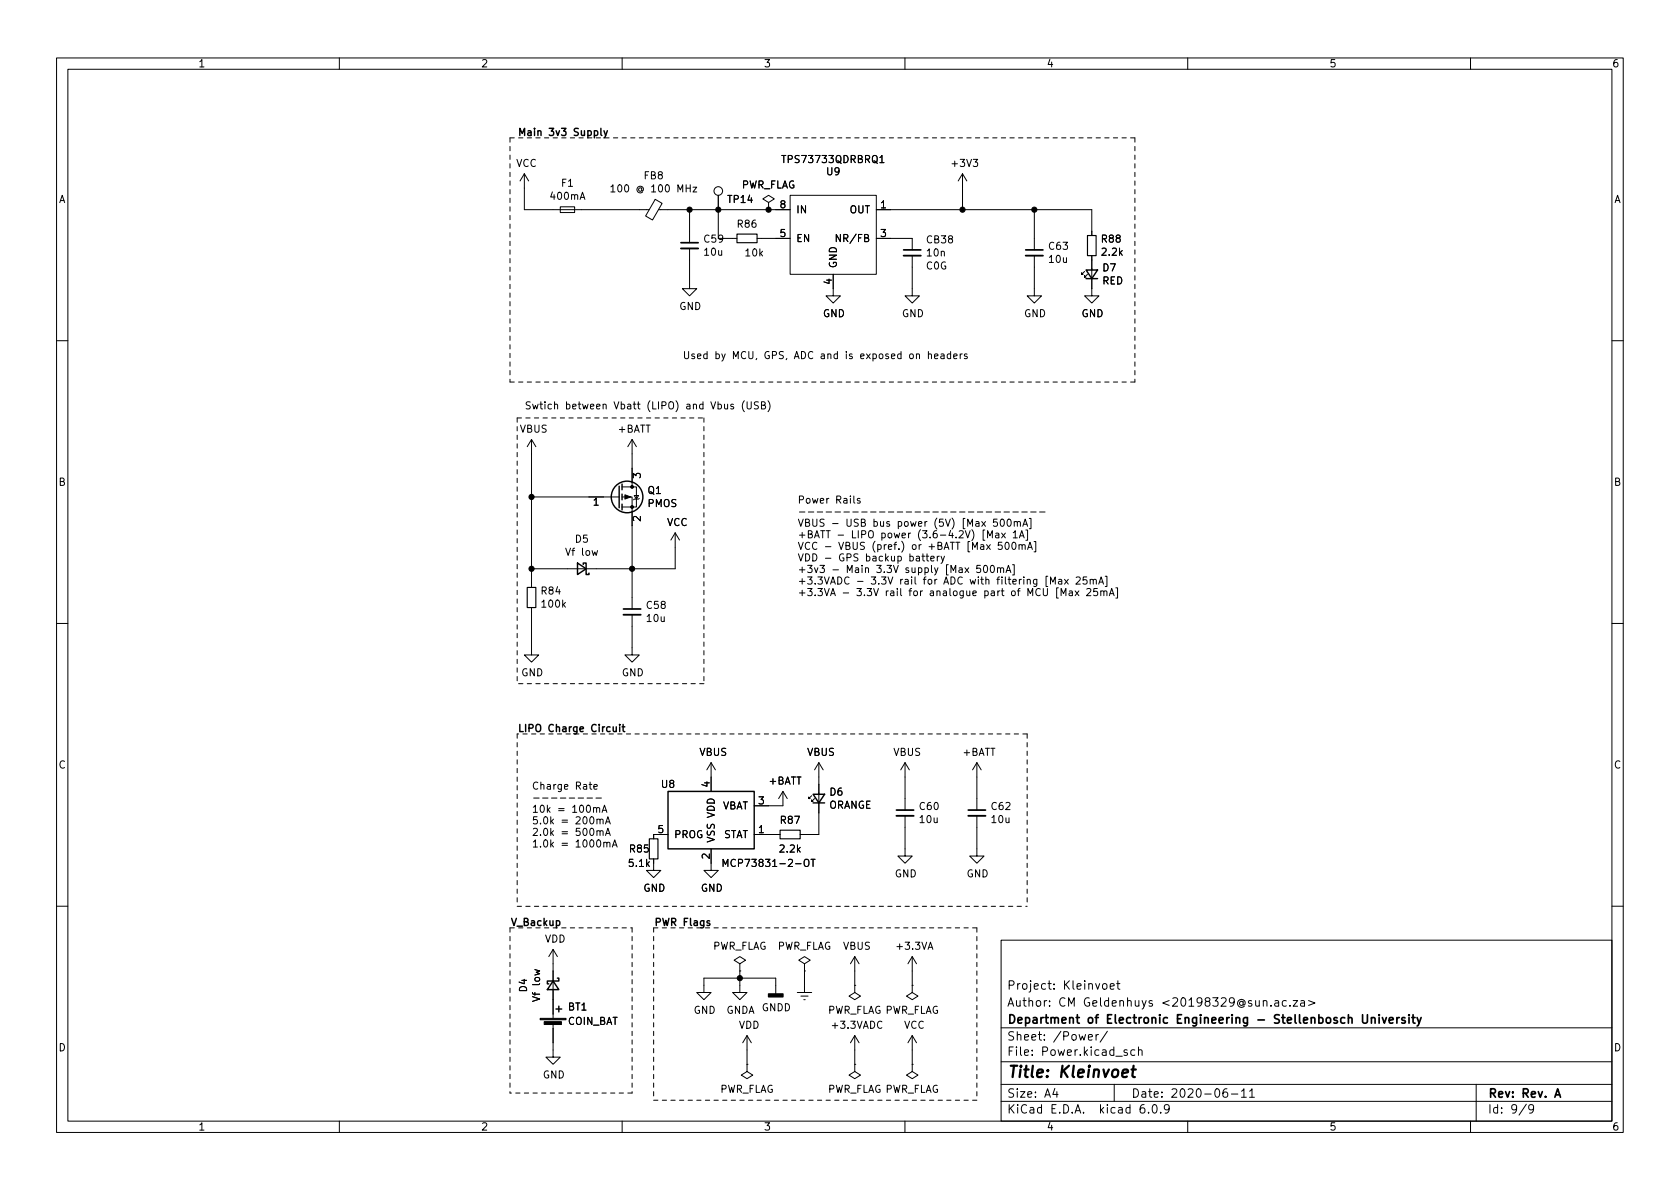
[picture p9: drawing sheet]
<svg xmlns="http://www.w3.org/2000/svg" width="297mm" height="210mm" viewBox="0 0 297 210" stroke-linecap="round" stroke-linejoin="round" font-family="sans-serif">
<g fill="none" stroke="#000" stroke-width=".18">
<path d="M10 10.2h277v190.1h-277zM12 12.2h273v186.1h-273zM60 10.2v2M110 10.2v2M160 10.2v2M210 10.2v2M260 10.2v2M92.7 30.7v6.4h22.1M92.7 30.7l-.8 1.3M92.7 30.7l.8 1.3M99.1 36.6h2.5v1h-2.5zM108 33l.4-.3v1.2"/>
<path d="M108 33.9h.7M115.8 35.2l1.3 .8-1.7 2.9-1.3-.7zM116.5 37.1h23.2M121.9 37.1v5.8M122.5 33.1h.7l-.7 .8h.7M127 34.5v7.7h3.3M135.9 35.8l1-.6-1-.7-1 .7 1 .6v1.3M135.9 37.1h.1M139.7 34.5h15.2v14h-15.2zM154.9 37.1h38.1v4.6M155.6 28.8h.7M170.2 30.7l-.8 1.3"/>
<path d="M170.2 30.7v6.4M170.2 30.7l.7 1.3M182.9 37.1v7.1M121.9 43.9v7.1h1.3l-1.3 1.3-1.3-1.3h1.3M133.9 42.2h5.8M147.3 48.5v3.8h1.3l-1.3 1.3-1.3-1.3h1.3M148.6 41.5v1.2l-.7-1.2v1.2M154.9 42.2h6.4v2M161.3 45.2v7.1h1.3l-1.3 1.3-1.3-1.3h1.3M182.9 45.2v7.1h1.2l-1.2 1.3-1.3-1.3h1.3M191.8 48l-.5 .5v-.2v.2h.2M192.3 48.5l-.5 .5v-.2v.2h.2"/>
<path d="M193 45.2v7.1h1.3l-1.3 1.3-1.2-1.3h1.2M10 60.2h2M94 77.7l-.8 1.3M94 77.7v26.2M94 77.7l.7 1.3M111.8 77.7v8.4M111.8 77.7l-.8 1.3M111.8 77.7l.7 1.3M129.7 71.5h-.3l-.2 .2 .1 .1 .4 .2v.3h-.5M131.6 70.9a1.46 1.46 0 0 0 0 1.9M132.1 71v1.1l.2 .2h.3l.2-.2v-1.1M134.1 71.1l-.5-.1-.2 .3 .1 .3 .5 .2v.4l-.2 .1h-.4"/>
<path d="M134.6 71.7l.6-.1 .1-.2-.1-.2-.6-.2v1.3h.5l.2-.1 .1-.3-.3-.2M135.8 70.9a1.46 1.46 0 0 1 0 1.9M164.1 62.7l.2-.1h.3l.1 .8M164.1 62.2v1.2M165.2 63l.6-.1v-.3h-.4l-.2 .2 .1 .6h.5M166.4 62.6h.5v.8M166.9 62.9h-.4l-.2 .2 .2 .3h.4M168.1 62.6h-.4l-.2 .2 .1 .6h.5M168.1 62.2v1.2M168.6 63l.6-.1v-.3h-.4l-.2 .2 .1 .6h.5M169.8 62.6v.8M170.1 62.6l-.3 .2"/>
<path d="M171 62.6h-.3l-.2 .2 .1 .1 .4 .2v.3h-.5M285 60.2h2M94 87.9h15.5M110 87.9h1.8v19.8M110 86.1h2.5v3.6h-2.5M112.1 87.6h.8l-.4 .7zM113 88.1l-.1 .2h-.8l-.1 .1M119.4 94.2v6.4h-25.4M119.4 94.2l-.8 1.3M119.4 94.2l.7 1.3M141.3 90.5h1M142.9 90.5h1"/>
<path d="M144.5 90.5h1M146.1 90.5h.9M147.6 90.5h1M149.2 90.5h1M150.8 90.5h1M151 87.7v1.1l.1 .2M152.1 88.2l-.3-.1-.2 .2v.2l.5 .1v.3h-.5M152.4 90.5h.9M153.9 90.5h1M155.5 90.5h1M157.1 90.5h.9M158.6 90.5h1"/>
<path d="M160.2 90.5h1M161.8 90.5h1M163 98.4h.5M163.2 97.9v1.1l.3 .2M163.4 90.5h.9M163.7 98.4h.5M163.9 97.9v1.1l.3 .2M164.6 98.8l.6-.1-.1-.3h-.3l-.2 .1v.6h.5M164.9 90.5h1M165.7 98.4v.8M166.1 98.4l-.4 .2M166.4 98.4l.3 .8"/>
<path d="M166.5 90.5h1M167 98.4l-.4 1.1-.2 .1M168.1 90.5h.9M169.7 90.5h.9M171.2 90.5h1M172.8 90.5h1M173.3 100h-.6v.6l.2-.1h.4l.1 .2-.1 .4-.1 .1-.5-.1M174.1 93.7h-.3v1.8h.3M174.4 90.5h.9M174.6 95.1v-1.3l.4 1 .5-1v1.3M175.9 90.5h1M176.1 94.3h.4l.1 .8"/>
<path d="M176.3 91.8h-.6l-.1 .6 .2-.1h.4l.2 .2-.1 .4-.2 .2-.5-.2M176.6 94.6h-.4l-.2 .2 .2 .3h.4M177 91.9l.2-.1a.68 .68 0 0 1 .4 .6 .68 .68 0 0 1-.4 .7l-.2-.2-.2-.3zM177.1 94.3l.7 .8M177.2 95.9h-.7v.6l.2-.1h.4l.1 .2v.4l-.2 .2-.5-.2M177.5 90.5h1M177.8 94.3l-.7 .8M177.9 95.9h.1a.68 .68 0 0 1 .4 .6 .68 .68 0 0 1-.4 .7 .84 .84 0 0 1-.1-1.3zM178.2 91.9l.2-.1a.68 .68 0 0 1 .4 .6 .68 .68 0 0 1-.4 .7 .84 .84 0 0 1-.2-1.2zM179 96l.2-.1a.68 .68 0 0 1 .4 .6 .68 .68 0 0 1-.4 .7l-.2-.2-.1-.3zM179 99.9h.3v1.8h-.3M179.1 90.5h1"/>
<path d="M179.1 94.2l.4-.4v1.3M179.1 95.1h.8M179.3 92.3l.2-.1 .3 .1 .1 .8M179.3 92.2v.9M179.9 92.4l.2-.2 .3 .1v.8M180.2 96.4l.2-.1 .3 .1v.8M180.2 96.3v.9M180.2 95.1l.5-1.3 .4 1.3M180.4 94.8h.6M180.7 90.5h.9M180.7 96.5l.2-.2 .3 .1 .1 .8M180.8 93.1l.5-1.3 .4 1.3"/>
<path d="M181 92.7h.6M181.4 93.7h.3v1.8h-.3M181.7 97.2l.4-1.3 .4 1.3M181.8 96.8h.6M182 91.7h.3v1.8h-.3M182.2 90.5h1M182.8 95.8h.3v1.8h-.3M183.8 90.5h1M10 110.2h2M94 107.4v8.4h1.2l-1.2 1.3-1.3-1.3h1.3M111.8 108.7v7.1h1.2l-1.2 1.3-1.3-1.3h1.3M174.1 100h.1a.68 .68 0 0 1 .4 .6 .68 .68 0 0 1-.4 .6 .84 .84 0 0 1-.1-1.2z"/>
<path d="M175.2 100.1l.2-.1a.68 .68 0 0 1 .4 .6 .68 .68 0 0 1-.4 .6l-.2-.1-.1-.3zM176.4 100.5l.1-.1 .3 .1 .1 .7M176.4 100.4v.8M176.9 100.6l.2-.2 .3 .1 .1 .7M177.9 101.2l.4-1.2 .4 1.2M178 100.9h.6M185.3 101.9h-.3v1.8h.3M185.7 103.3v-1.3l.5 .9 .4-.9v1.3M187.1 103.9h-.3v1.9h.3M187.2 102.5h.5v.8M187.6 105.3v-1.2l.4 .9 .5-.9v1.2M187.7 102.7l-.4 .1-.2 .2 .2 .3 .4-.1"/>
<path d="M188.2 102.4l.7 .9M188.9 102.4l-.7 .9M189.1 104.6h.4l.1 .7M189.6 104.8l-.4 .1-.2 .1 .2 .3h.4M190.1 104.5l.7 .8M190.3 102.1l.5-.1 .2 .4-.8 .9h.8M190.8 104.5l-.7 .8M192.1 102h-.6v.6l.2-.1 .4 .1 .1 .1-.1 .5-.1 .1-.5-.1M192.1 104.2l.5-.1 .3 .3-.8 .9h.8M192.8 102.6l.1-.2 .3 .1 .1 .8M192.8 102.4v.9M193.3 102.6l.2-.2 .3 .1v.8"/>
<path d="M194 104.1h-.6v.6l.1-.1h.5l.1 .2-.1 .4-.2 .1-.4-.1M194.3 103.3l.4-1.3 .4 1.3M194.4 102.9h.6M194.6 104.6l.2-.1 .3 .1 .1 .7M194.6 104.5v.8M195.2 104.7l.2-.2 .3 .1v.7M195.4 101.9h.3v1.8h-.3M196.1 105.3l.5-1.2 .4 1.2M196.3 105h.6M197.3 103.9h.3v1.9h-.3M285 110.2h2M104.2 138.7h.4"/>
<path d="M104.3 138.3v1.1l.3 .2M105 139.1l.6-.1-.1-.2-.3-.1-.2 .2 .1 .6h.4M125.7 134.9v5M125.7 134.9l-.7 1.2M125.7 134.9l.8 1.2M138.4 139.9v2.6h-5.1M138.4 139.9l-.7 1.3M138.4 139.9l.8 1.3M144.8 134.9v12.7h-3.3M144.8 134.9l-.8 1.2M144.8 134.9l.7 1.2M160 134.9v8.4"/>
<path d="M160 134.9l-.7 1.2M160 134.9l.8 1.2M172.7 134.9v8.4M172.7 134.9l-.7 1.2M172.7 134.9l.8 1.2M94.4 141.1h.9M95.9 141.1h1M97.5 141.1h1M99.1 141.1h.9M100.6 141.1h1M102.2 141.1h1M103.8 141.1h1"/>
<path d="M104.9 142.9l.2-.1 .3 .1 .1 .8M105.4 141.1h.9M105.5 143l.2-.2 .3 .1v.8M105.5 145l.2-.1h.3l.1 .8M105.5 147l.2-.1 .3 .1 .1 .7M105.5 144.9v.8M105.5 146.9v.8M106.1 145l.2-.1h.3v.8M106.1 147.1l.2-.2 .3 .1v.7M106.5 143.7l.4-1.3 .4 1.3M106.6 143.3h.6M106.8 149.1l.1-.2 .3 .1 .1 .8"/>
<path d="M106.8 148.9v.9M107.1 145.7l.4-1.3 .4 1.3M107.1 147.7l.4-1.2 .4 1.2M107.2 145.3h.6M107.2 147.4h.6M107.3 149.1l.2-.2 .3 .1v.8M108.3 149.8l.4-1.3 .4 1.3M108.4 149.4h.6M115.6 151.9v2h1.2l-1.2 1.3-1.3-1.3h1.3M118.1 147.6h-2.5v.7M125.7 150.1v3.8h1.3l-1.3 1.3-1.2-1.3h1.2M127.8 153.2v-1.2l.5 .9 .4-.9v1.2"/>
<path d="M133.3 147.6h4.6M143.4 152h.7M143.5 140.7l-.5 .5v-.2v.2h.3M143.8 152v1.2M144 141.2l-.5 .5v-.2v.2h.3M160 144.3v7.1h1.3l-1.3 1.2-1.3-1.2h1.3M172.7 144.3v7.1h1.3l-1.3 1.2-1.3-1.2h1.3M10 160.2h2M97.8 167.9v12.2M97.8 167.9l-.8 1.3M97.8 167.9l.8 1.3M124.5 175.5h-1.3l1.3 1.3 1.2-1.3h-1.2v-2.5h12.7v2.8"/>
<path d="M130.8 171.7v3.8h1.3l-1.3 1.3-1.3-1.3h1.3M130.8 170.4l1-.6-1-.6-1 .6 1 .6v1.3M130.8 171.7h.1M141 175.5h2.5M141.6 176.1h1.3M142.1 176.8h.3M142.2 170.4l1.1-.6-1.1-.6-1 .6 1 .6v1.3M142.2 171.7h.1M142.2 171.7v3.8M151.1 174.2v1.3l1 .6-1 .7-1-.7 1-.6M151.1 174.2h.1M151.1 169.2l-.7 1.2"/>
<path d="M151.1 169.2v5M151.1 169.2l.8 1.2M161.3 174.2v1.3l1 .6-1 .7-1-.7 1-.6M161.3 174.2h.1M161.3 169.2v5M161.3 169.2l-.8 1.2M161.3 169.2l.8 1.2M177 166.3h108v32h-108zM195.1 174l.3-.1 .3 .3v.4l-.3 .3h-.3l-.2-.3v-.4zM196.3 174.4l.7-.1-.1-.3-.4-.1-.2 .2 .1 .8h.5M197.4 173.9h.6M197.6 173.4v1.3l.4 .2"/>
<path d="M224.7 177.8v.1M225.4 177h.6l.1 .9M226.1 177.3l-.5 .1a.29 .29 0 0 0-.2 .2 .29 .29 0 0 0 .2 .3h.5M227.4 177l-.4-.1-.3 .3v.4l.2 .3h.5M228.1 177.8v.1M228.6 176.9h.8l-.8 1h.8M230 177h.6v.9M230.6 177.3l-.5 .1a.29 .29 0 0 0-.2 .2 .29 .29 0 0 0 .2 .3h.5M231.4 176.9l1.1 .5-1.1 .4M285 160.2h2M60 198.3v2M97.8 181.1v5.8h1.3l-1.3 1.3-1.3-1.3h1.3"/>
<path d="M110 198.3v2M132.1 188.2v1.3l1 .6-1 .6-1-.6 1-.6M132.1 188.2h.1M132.1 183.1l-.8 1.3M132.1 183.1v5.1M132.1 183.1l.7 1.3M151.1 188.2v1.3l1 .6-1 .6-1-.6 1-.6M151.1 188.2h.1M151.1 183.1v5.1M151.1 183.1l-.7 1.3M151.1 183.1l.8 1.3M160 198.3v2"/>
<path d="M161.3 188.2v1.3l1 .6-1 .6-1-.6 1-.6M161.3 188.2h.1M161.3 183.1l-.8 1.3M161.3 183.1v5.1M161.3 183.1l.8 1.3M177 194.8h108M177 191.8h108M177 187.8h108M177 181.8h108M186.5 192.5l-.4 1h1M186.9 193v1M192.4 183.4l.7-.1v-.3l-.5-.1-.2 .2 .1 .8h.6"/>
<path d="M193.8 182.9v1M194.2 182.9l-.3 .1-.1 .2M195.8 182.4l-1.3 1.9M197 191.8v3M199.3 185.7l-.4-.1-.2 .2 .1 .3 .5 .1v.4h-.6M200.6 185.7l-.4-.1-.3 .3v.4l.2 .3h.5M201.3 185.8l.2-.2 .4 .1v.9M201.3 185.1v1.5M202.3 195.3a.59 .59 0 0 0-.7 .7v.5l.1 .3h.4l.3-.1v-.5l-.1-.2-.4-.1-.3 .3M203.1 196.7v.1M203.9 195.4l.2-.1a.81 .81 0 0 1 .6 .7 .81 .81 0 0 1-.3 .8h-.2a.81 .81 0 0 1-.6-.6 .81 .81 0 0 1 .3-.8zM205.2 196.7v.1"/>
<path d="M206.7 196l-.3 .3h-.3l-.2-.3 .1-.6 .4-.1 .2 .2a.99 .99 0 0 1-.3 1.3h-.3M210 198.3v2M216.9 192.5a.59 .59 0 0 0-.7 .7v.5l.2 .3h.4l.2-.1 .1-.5-.2-.2-.4-.1-.3 .3M217.7 193.5h1.2M219.5 193l.4-.5v1.5M219.5 194h.9M220.9 193l.5-.5v1.5M220.9 194h.9M260 198.3v2M261 191.8v6.5M269.9 195.3l-1.3 1.9M271.2 196l-.3 .3h-.3l-.3-.3 .1-.6 .5-.1 .2 .2a.99 .99 0 0 1-.4 1.3h-.3"/>
<circle cx="127" cy="33.8" r=".76"/>
</g>
<g fill="none" stroke="#000" stroke-width=".3">
<path d="M120.4 42.9h3M159.8 44.2h3M181.4 44.2h3M110.2 107.7h3.1M158.5 143.3h3M171.2 143.3h3M240.9 179.4v1.2l.3 .3h.4l.2-.3v-1.2M242.5 179.9v1M243.8 179.4v.2M243.8 179.9v1M244.4 179.9l.4 1 .3-1M247 179.9v1"/>
<path d="M247.4 179.9l-.3 .1-.1 .2M249.1 179.4v.2M249.1 179.9v1M249.6 179.9h.6M249.8 179.4v1.3l.4 .2M250.6 179.9l.3 1M251.3 179.9l-.5 1.4-.2 .1M242.5 180.1l.2-.2 .4 .1v.9M245.6 180.4l.7-.1v-.3l-.5-.1-.2 .2 .1 .8h.6M248.4 180l-.3-.1-.3 .2 .1 .3 .5 .1v.4h-.6M274.9 194l.5-1.5 .5 1.5M275.1 193.6h.7"/>
</g>
<path d="M198.5 189.8l.9-.2v-.4l-.2-.1-.6 .1-.2 1 .3 .3 .5-.1M200.1 189.1h.7M200.4 188.5l-.2 1.7 .1 .2 .4 .1" fill="none" stroke="#000" stroke-width=".4"/>
<path d="M130.3 41.4h3.6v1.5h-3.6zM192.3 41.7h1.5v3.5h-1.5zM93.2 103.9h1.5v3.5h-1.5zM114.8 148.3h1.5v3.6h-1.5zM137.9 146.8h3.6v1.5h-3.6z" fill="none" stroke="#000" stroke-width=".2"/>
<g fill="none" stroke="#000" stroke-width=".25">
<path d="M106.2 22.7v1.1l.2 .2M106.8 23.1l.3 .9M107.4 23.1l-.4 1.2-.2 .1M192 47.7h2.1l-1.1 1.6zM192 49.3h2.1M102.1 99.6l1.5 1-1.5 1zM103.1 99.8v-.2h.5v2h.5v-.3M109.5 86v3.8M110 85.6v1M110 87.4v1M110 89.1v1.1M108.4 128.5l.1 .8 .3 .1 .2-.1"/>
<path d="M109 128.5v.9M109.6 128.1v.1M109.6 128.5v.9M110 128.5h.5M110.2 128.1v1.1l.3 .2M118.1 139.9h15.2v10.2h-15.2zM143.8 140.5h2l-1 1.5zM143.8 142h2M97.8 173.5l1 1.5h-2zM98.3 178.4h1M98.6 173h.2v.5h-2v.5h.2M98.8 177.9v1"/>
<path d="M125.5 162.9l-.3-.1-.2 .2v.2l.5 .1v.3h-.5"/>
<circle cx="110.9" cy="87.9" r="2.79"/>
</g>
<g fill="#000" stroke="#000" stroke-width=".18">
<path d="M110.5 87.5l1 .4-1 .4zM95.5 180.1h4.6v.2h-4.6zM96.2 180.7h3.1v.5h-3.1z"/>
<circle cx="121.9" cy="37.1" r=".46"/>
<circle cx="127" cy="37.1" r=".46"/>
<circle cx="135.9" cy="37.1" r=".46"/>
<circle cx="170.2" cy="37.1" r=".46"/>
<circle cx="182.9" cy="37.1" r=".46"/>
<circle cx="94" cy="87.9" r=".46"/>
<circle cx="111.8" cy="89.7" r=".25"/>
<circle cx="111.8" cy="86.1" r=".25"/>
<circle cx="94" cy="100.6" r=".46"/>
<circle cx="111.8" cy="100.6" r=".46"/>
<circle cx="130.8" cy="173" r=".46"/>
</g>
<path d="M120.4 43.9h3M159.8 45.2h3M181.4 45.2h3M110.2 108.7h3.1M158.5 144.3h3M171.2 144.3h3" fill="none" stroke="#000" stroke-width=".33"/>
<path d="M135.9 175.8h2.5v.5h-2.5z" fill="#000" stroke="#000" stroke-width=".25"/>
<g fill="none" stroke="#000" stroke-width=".18" stroke-dasharray=".8 .8">
<path d="M90.2 24.4h110.5M90.2 24.4v43.2M200.7 24.4v43.2M90.2 67.6h110.5M91.4 73.9h33.1M91.4 73.9v47M124.5 73.9v47M91.4 129.8v30.5M124.5 120.9h-33.1M181.6 129.8h-90.2M181.6 129.8v30.5M90.2 164.1h21.6"/>
<path d="M90.2 164.1v29.2M91.4 160.3h90.2M111.8 164.1v29.2M115.6 164.1v30.5M172.7 164.1h-57.1M172.7 164.1v30.5M111.8 193.3h-21.6M115.6 194.6h57.1"/>
</g>
<text font-size="2.8" x="178" y="190.6">Title: Kleinvoet</text>
<g font-size="2.1">
<text x="178" y="178">Author: CM Geldenhuys &lt;20198329@sun.ac.za&gt;</text>
<text x="178" y="175">Project: Kleinvoet</text>
<text x="178" y="184">Sheet: /Power/</text>
<text x="178" y="181">Department of Electronic Engineering - Stellenbosch University</text>
<text x="178" y="186.7">File: Power.kicad_sch</text>
<text x="178" y="196.9">KiCad E.D.A. kicad 6.0.9</text>
<text x="178" y="194.1">Size: A4</text>
<text x="200" y="194.1">Date: 2020-06-11</text>
<text x="263" y="194.1">Rev: Rev. A</text>
<text x="263" y="196.9">Id: 9/9</text>
</g>
<g font-size="1.8">
<text x="35" y="11.9">1</text>
<text x="85" y="11.9">2</text>
<text x="135" y="11.9">3</text>
<text x="185" y="11.9">4</text>
<text x="235" y="11.9">5</text>
<text x="285" y="11.9">6</text>
<text x="91.2" y="29.5">VCC</text>
<text x="91.4" y="24">Main 3v3 Supply</text>
<text x="138.7" y="28.8">TPS73733QDRBRQ1</text>
<text x="168.5" y="29.5">+3V3</text>
<text x="10.3" y="35.9">A</text>
<text x="97.4" y="35.3">400mA</text>
<text x="99.3" y="33">F1</text>
<text x="109.2" y="34">100 @ 100 MHz</text>
<text x="113.9" y="31.7">FB8</text>
<text x="128.8" y="35.9">TP14</text>
<text x="130.9" y="33.3">PWR_FLAG</text>
<text x="146.2" y="31">U9</text>
<text x="285.3" y="35.9">A</text>
<text x="130.5" y="40.3">R86</text>
<text x="137.9" y="41.9">5</text>
<text x="137.9" y="36.8">8</text>
<text x="140.7" y="37.7">IN</text>
<text x="150.2" y="37.7">OUT</text>
<text x="155.7" y="36.8">1</text>
<text x="155.7" y="41.9">3</text>
<text x="124.6" y="42.9">C59</text>
<text x="124.6" y="45.2">10u</text>
<text x="131.9" y="45.3">10k</text>
<text x="140.7" y="42.8">EN</text>
<text x="148" y="47.5" transform="rotate(-90 148 47.5)">GND</text>
<text x="148.5" y="42.8">NR/FB</text>
<text x="163.8" y="47.6">C0G</text>
<text x="163.9" y="43">CB38</text>
<text x="164" y="45.3">10n</text>
<text x="185.5" y="44.2">C63</text>
<text x="185.6" y="46.5">10u</text>
<text x="194.8" y="42.9">R88</text>
<text x="194.9" y="45.2">2.2k</text>
<text x="195" y="48">D7</text>
<text x="147.1" y="50.3" transform="rotate(-90 147.1 50.3)">4</text>
<text x="194.9" y="50.3">RED</text>
<text x="120.1" y="54.8">GND</text>
<text x="145.5" y="56.1">GND</text>
<text x="159.5" y="56.1">GND</text>
<text x="181" y="56.1">GND</text>
<text x="191.2" y="56.1">GND</text>
<text x="120.6" y="63.5">Used by MCU, GPS, ADC and is exposed on headers</text>
<text x="91.9" y="76.5">VBUS</text>
<text x="92.7" y="72.4">Swtich between Vbatt (LIPO) and Vbus (USB)</text>
<text x="109.3" y="76.5">+BATT</text>
<text x="10.3" y="85.9">B</text>
<text x="104.9" y="89.4">1</text>
<text x="113.3" y="84.6" transform="rotate(-90 113.3 84.6)">3</text>
<text x="114.5" y="89.7">PMOS</text>
<text x="114.6" y="87.3">Q1</text>
<text x="141" y="89">Power Rails</text>
<text x="285.3" y="85.9">B</text>
<text x="101.7" y="96">D5</text>
<text x="113.3" y="92.2" transform="rotate(-90 113.3 92.2)">2</text>
<text x="117.9" y="93">VCC</text>
<text x="141" y="93.1">VBUS - USB bus power (5V) [Max 500mA]</text>
<text x="141" y="95.2">+BATT - LIPO power (3.6-4.2V) [Max 1A]</text>
<text x="100.3" y="98.3">Vf low</text>
<text x="141" y="97.2">VCC - VBUS (pref.) or +BATT [Max 500mA]</text>
<text x="141" y="99.3">VDD - GPS backup battery</text>
<text x="141" y="101.3">+3v3 - Main 3.3V supply [Max 500mA]</text>
<text x="95.8" y="105.1">R84</text>
<text x="95.9" y="107.4">100k</text>
<text x="114.4" y="107.7">C58</text>
<text x="141" y="103.4">+3.3VADC - 3.3V rail for ADC with filtering [Max 25mA]</text>
<text x="141" y="105.4">+3.3VA - 3.3V rail for analogue part of MCU [Max 25mA]</text>
<text x="114.4" y="110">10u</text>
<text x="92.1" y="119.6">GND</text>
<text x="109.9" y="119.6">GND</text>
<text x="91.4" y="129.4">LIPO Charge Circuit</text>
<text x="10.3" y="135.9">C</text>
<text x="123.7" y="133.6">VBUS</text>
<text x="142.7" y="133.6">VBUS</text>
<text x="157.9" y="133.6">VBUS</text>
<text x="170.2" y="133.6">+BATT</text>
<text x="285.3" y="135.9">C</text>
<text x="94" y="139.6">Charge Rate</text>
<text x="94" y="143.7">10k = 100mA</text>
<text x="117" y="139.3">U8</text>
<text x="125.5" y="139.2" transform="rotate(-90 125.5 139.2)">4</text>
<text x="127.5" y="143.1">VBAT</text>
<text x="134.1" y="142.2">3</text>
<text x="135.9" y="138.7">+BATT</text>
<text x="146.5" y="143">ORANGE</text>
<text x="146.7" y="140.7">D6</text>
<text x="162.7" y="143.2">C60</text>
<text x="175.4" y="143.2">C62</text>
<text x="94" y="145.8">5.0k = 200mA</text>
<text x="94" y="147.8">2.0k = 500mA</text>
<text x="94" y="149.8">1.0k = 1000mA</text>
<text x="116.3" y="147.3">5</text>
<text x="119.1" y="148.2">PROG</text>
<text x="126.4" y="149.1" transform="rotate(-90 126.4 149.1)">VSS VDD</text>
<text x="127.7" y="148.2">STAT</text>
<text x="134.1" y="147.3">1</text>
<text x="138.1" y="145.7">R87</text>
<text x="162.7" y="145.5">10u</text>
<text x="175.4" y="145.5">10u</text>
<text x="111.3" y="153.3">5.1k</text>
<text x="111.4" y="150.7">R85</text>
<text x="125.5" y="151.9" transform="rotate(-90 125.5 151.9)">2</text>
<text x="129.2" y="153.3">MCP73831-2-OT</text>
<text x="138" y="150.7">2.2k</text>
<text x="158.2" y="155.1">GND</text>
<text x="170.9" y="155.1">GND</text>
<text x="113.7" y="157.7">GND</text>
<text x="123.9" y="157.7">GND</text>
<text x="90.2" y="163.7">V_Backup</text>
<text x="96.3" y="166.7">VDD</text>
<text x="115.6" y="163.7">PWR Flags</text>
<text x="125.8" y="167.9">PWR_FLAG</text>
<text x="137.3" y="167.9">PWR_FLAG</text>
<text x="149.1" y="167.9">VBUS</text>
<text x="158.7" y="167.9">+3.3VA</text>
<text x="93.2" y="175.4" transform="rotate(-90 93.2 175.4)">D4</text>
<text x="95.5" y="176.8" transform="rotate(-90 95.5 176.8)">Vf low</text>
<text x="100.5" y="178.7">BT1</text>
<text x="122.6" y="179.3">GND</text>
<text x="128.3" y="179.3">GNDA</text>
<text x="134.7" y="178.8">GNDD</text>
<text x="146.2" y="179.3">PWR_FLAG PWR_FLAG</text>
<text x="10.3" y="185.9">D</text>
<text x="100.3" y="181.2">COIN_BAT</text>
<text x="130.6" y="181.9">VDD</text>
<text x="147.3" y="181.9">+3.3VADC</text>
<text x="159.8" y="181.9">VCC</text>
<text x="285.3" y="185.9">D</text>
<text x="96" y="190.7">GND</text>
<text x="127.1" y="193.2">PWR_FLAG</text>
<text x="146.2" y="193.2">PWR_FLAG PWR_FLAG</text>
<text x="35" y="199.9">1</text>
<text x="85" y="199.9">2</text>
<text x="135" y="199.9">3</text>
<text x="185" y="199.9">4</text>
<text x="235" y="199.9">5</text>
<text x="285" y="199.9">6</text>
</g>
</svg>
